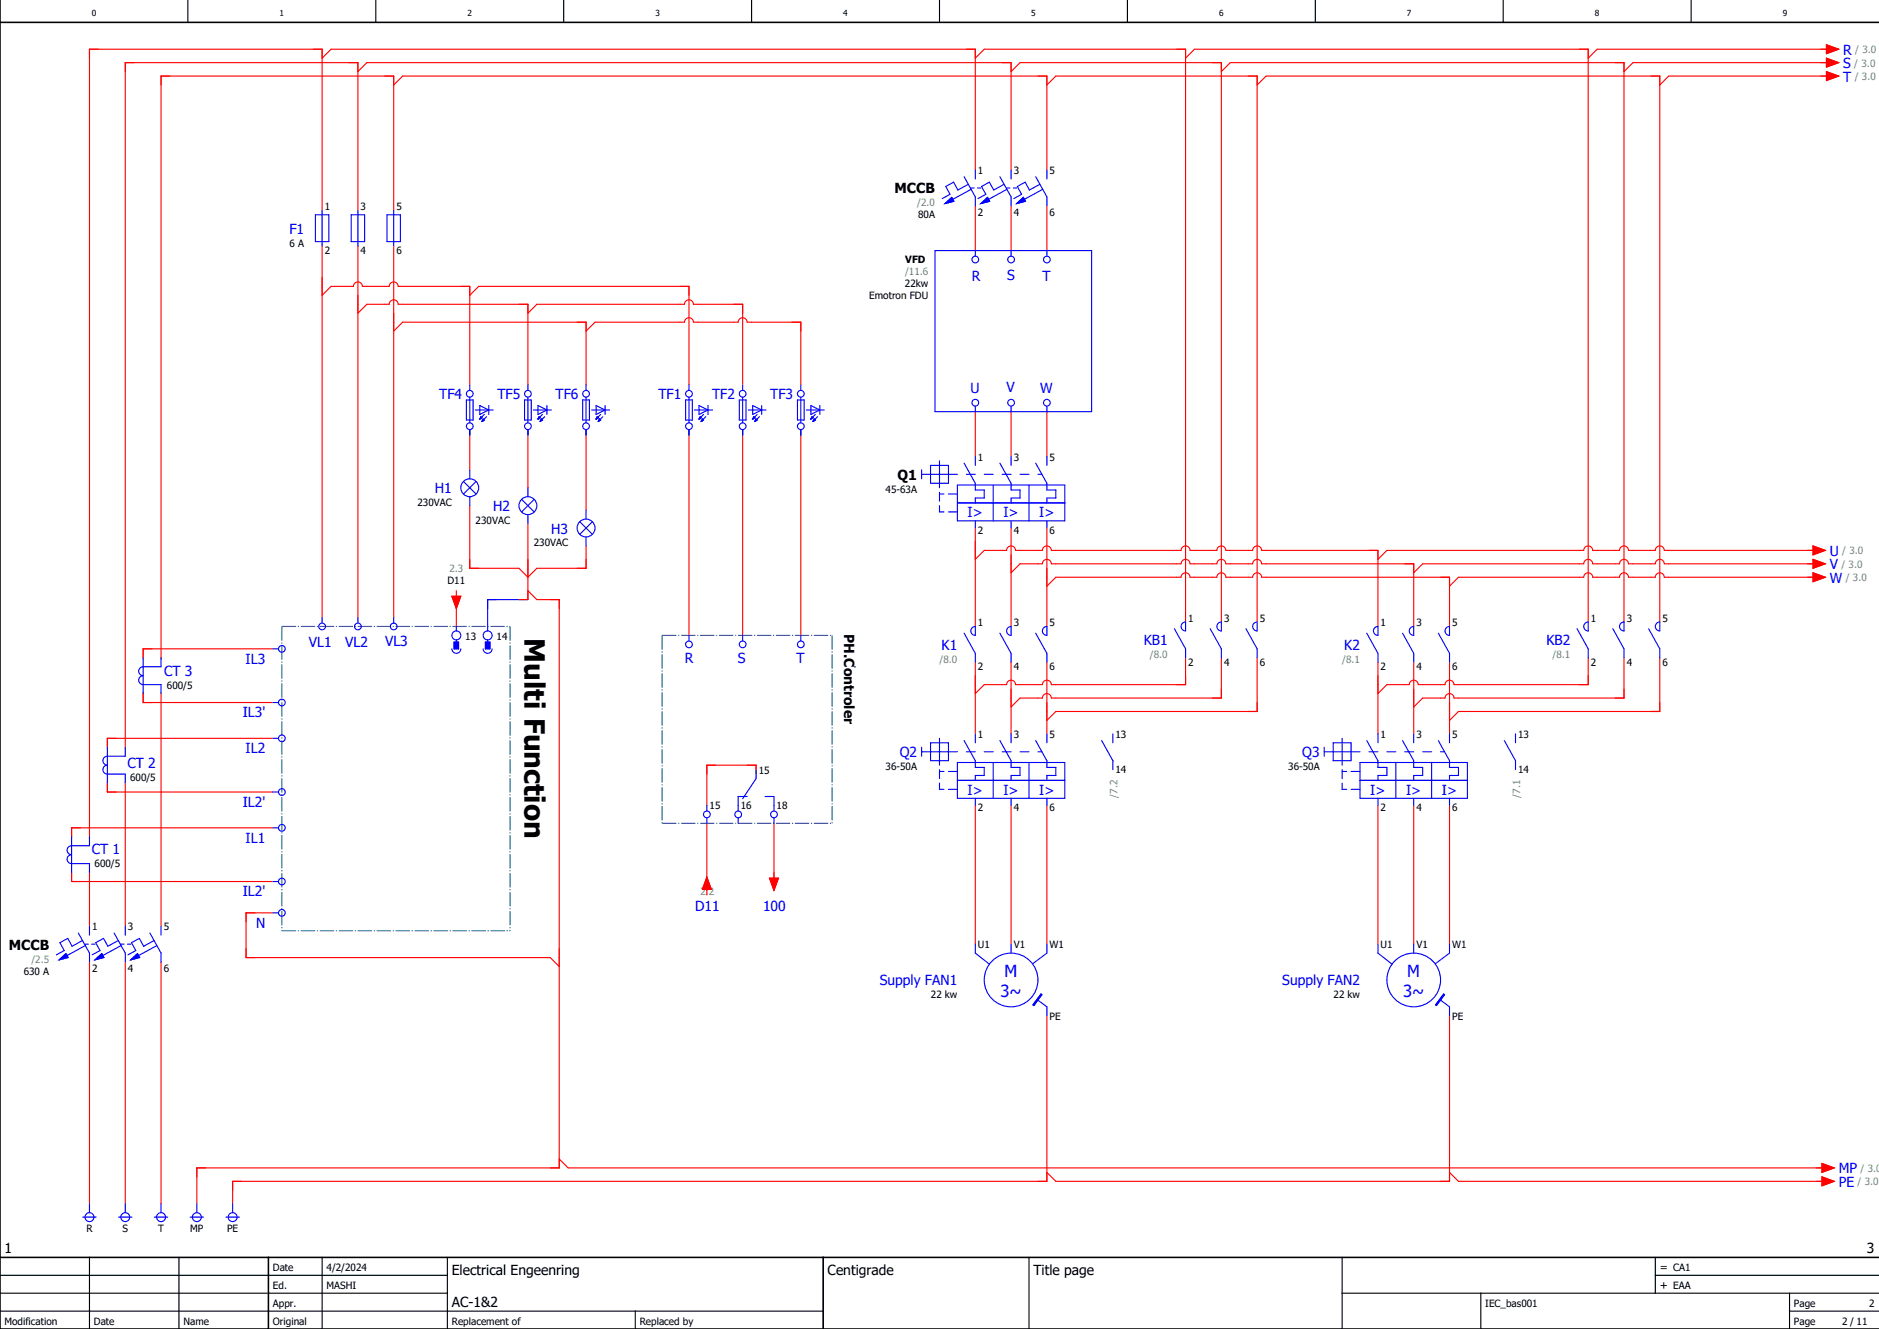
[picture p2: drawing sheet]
<svg xmlns="http://www.w3.org/2000/svg" width="420mm" height="297mm" viewBox="0 0 420 297" stroke-linecap="round" stroke-linejoin="round" font-family="sans-serif">
<g fill="none" stroke="#000" stroke-width=".25">
<path d="M42 0v5M84 0v5M126 0v5M168 0v5M210 0v5M252 0v5M294 0v5M336 0v5M378 0v5M0 293h184M0 289h100M0 285h100"/>
<path d="M20 281v16M40 281v16M72 281v16M100 281v16M142 293v4M230 281v16M300 289h120M300 281v16M331 289v8M370 285h50M370 281v8M400 293h20"/>
<path d="M400 289v8"/>
</g>
<path d="M0 5h420M0 0v297h420M0 281h420M60 281v16M184 281v16" fill="none" stroke="#000" stroke-width=".35"/>
<g fill="none" stroke="#f00" stroke-width=".25">
<path d="M72 13l2-2h144v27M80 16l2-2h144v24M88 19l2-2h144v21M218 13l2-2h45v128M226 16l2-2h45v125M234 19l2-2h45v122M265 13l2-2h88v128M273 16l2-2h88v125M281 19l2-2h88v122M408.2 10l2.8 1-2.8 1zM408.2 13l2.8 1-2.8 1zM408.2 16l2.8 1-2.8 1z"/>
<path d="M409 11h-52l-2 2M409 14h-44l-2 2M409 17h-36l-2 2M72 47v-36h-52v176.3M72 55v83M80 47v-33h-52v153.3M80 55v83M88 47v-30h-52v130.3M88 55v83M218 46v10M226 46v10M234 46v10"/>
<path d="M72 66l2-2h5a1 1 0 0 1 1-1 1 1 0 0 1 1 1h6a1 1 0 0 1 1-1 1 1 0 0 1 1 1h16v22M80 70l2-2h5a1 1 0 0 1 1-1 1 1 0 0 1 1 1h29v18M88 74l2-2h41v14M105 66l2-2h47v22M118 70l2-2h33a1 1 0 0 1 1-1 1 1 0 0 1 1 1h11v18M131 74l2-2h20a1 1 0 0 1 1-1 1 1 0 0 1 1 1h10a1 1 0 0 1 1-1 1 1 0 0 1 1 1h12v14M105 96v9M118 96v13M131 96v18M154 96v46M166 96v46M179 96v46"/>
<path d="M218 92v10M226 92v10M234 92v10M105 113v14h11l2 2 2-2h11v-5M118 117v17h-2M218 118v22M226 118v22M234 118v22M101 133.3h2l-1 2.7zM102 132v1.3M102 135v5M118 132l2 2h5v127h-81v8"/>
<path d="M218 125l2-2h5a1 1 0 0 1 1-1 1 1 0 0 1 1 1h6a1 1 0 0 1 1-1 1 1 0 0 1 1 1h29a1 1 0 0 1 1-1 1 1 0 0 1 1 1h6a1 1 0 0 1 1-1 1 1 0 0 1 1 1h6a1 1 0 0 1 1-1 1 1 0 0 1 1 1h26v17M226 128l2-2h5a1 1 0 0 1 1-1 1 1 0 0 1 1 1h29a1 1 0 0 1 1-1 1 1 0 0 1 1 1h6a1 1 0 0 1 1-1 1 1 0 0 1 1 1h6a1 1 0 0 1 1-1 1 1 0 0 1 1 1h34v14M234 131l2-2h28a1 1 0 0 1 1-1 1 1 0 0 1 1 1h6a1 1 0 0 1 1-1 1 1 0 0 1 1 1h6a1 1 0 0 1 1-1 1 1 0 0 1 1 1h42v11M405.2 122l2.8 1-2.8 1zM405.2 125l2.8 1-2.8 1zM405.2 128l2.8 1-2.8 1zM406 123h-34a1 1 0 0 0-1-1 1 1 0 0 0-1 1h-6a1 1 0 0 0-1-1 1 1 0 0 0-1 1h-6a1 1 0 0 0-1-1 1 1 0 0 0-1 1h-44l-2 2M406 126h-34a1 1 0 0 0-1-1 1 1 0 0 0-1 1h-6a1 1 0 0 0-1-1 1 1 0 0 0-1 1h-6a1 1 0 0 0-1-1 1 1 0 0 0-1 1h-36l-2 2M406 129h-34a1 1 0 0 0-1-1 1 1 0 0 0-1 1h-6a1 1 0 0 0-1-1 1 1 0 0 0-1 1h-6a1 1 0 0 0-1-1 1 1 0 0 0-1 1h-28l-2 2M32 154.8v2.2h29M36 154.8v52.2M61 145h-29v2.3"/>
<path d="M218 148v16M226 148v16M234 148v16M265 147v6h-30a1 1 0 0 0-1-1 1 1 0 0 0-1 1h-6a1 1 0 0 0-1-1 1 1 0 0 0-1 1h-5l-2 2M273 147v9h-38a1 1 0 0 0-1-1 1 1 0 0 0-1 1h-5l-2 2M281 147v12h-45l-2 2M308 148v16M316 148v16M324 148v16M355 147v6h-30a1 1 0 0 0-1-1 1 1 0 0 0-1 1h-6a1 1 0 0 0-1-1 1 1 0 0 0-1 1h-5l-2 2M363 147v9h-38a1 1 0 0 0-1-1 1 1 0 0 0-1 1h-5l-2 2M371 147v12h-45l-2 2"/>
<path d="M24 174.8v2.2h37M28 174.8v32.2M61 165h-37v2.3M169 173v-2h-11v9M218 180v31M226 180v31M234 180v31M308 180v31M316 180v31M324 180v31M16 194.7v2.3h45M20 194.7v12.3"/>
<path d="M61 185h-45v2.3M158 184v16M158 196l1 2.8h-2zM172 196.2h2l-1 2.8zM173 184v13M20 215v54M28 215v54M36 215v54M61 204h-6v10h68l2 2M234 227v37h-182v5M324 227v37h-88l-2-2M125 259l2 2h281"/>
<path d="M324 262l2 2h82M407.3 260l2.7 1-2.7 1zM407.3 263l2.7 1-2.7 1z"/>
</g>
<g fill="none" stroke="#00f" stroke-width=".25">
<path d="M215.5 39.5l2.5 4.5v2M218 38v2M223.5 39.5l2.5 4.5v2M226 38v2M231.5 39.5l2.5 4.5v2M234 38v2M70.5 48h3v6h-3zM72 47v8M78.5 48h3v6h-3zM80 47v8M86.5 48h3v6h-3zM88 47v8"/>
<path d="M209 56h35v36h-35zM211.2 45.5l1.5-1.4 .5 .9zM216.4 41.2l-2.3 1.3-1-1.8-1.7 1 1 1.7-1.8 1M217 42h.7M217.1 42.3l-4.1 2.2M218 56v1.3M218.5 42h.7M219.2 45.5l1.5-1.4 .5 .9zM224.4 41.2l-2.3 1.3-1-1.8-1.7 1 1 1.7-1.8 1M225 42h.7M225.1 42.3l-4.1 2.2M226 56v1.3"/>
<path d="M226.5 42h.7M227.2 45.5l1.5-1.4 .5 .9zM232.4 41.2l-2.3 1.3-1-1.8-1.7 1 1 1.7-1.8 1M233.1 42.3l-4.1 2.2M234 56v1.3M104.3 89.4h1.5v4.5h-1.5zM105 86v1.3M105 88.8v5.7M105 96v1.3M106.2 91.6h4.1M107.3 93.6h.1M107.3 90.6l1.9 1-1.9 1z"/>
<path d="M107.5 93.1l.2 .3-.4 .2zM107.7 94.1h.1M108 93.6l.2 .3-.5 .2zM108.2 92.6l-.9 1M108.8 93.1l-1.1 1M109.2 90.6v2M117.2 89.4h1.5v4.5h-1.5zM118 86v1.3M118 88.8v5.7M118 96v1.3M119.2 91.6h4M120.2 93.6h.1"/>
<path d="M120.2 90.6l2 1-2 1zM120.5 93.1l.2 .3-.5 .2zM120.7 94.1h.1M121 93.6l.3 .3-.6 .2zM121.3 92.6l-1.1 1M121.7 93.1l-1 1M122.2 90.6v2M130.3 89.4h1.5v4.5h-1.5zM131 86v1.3M131 88.8v5.7M131 96v1.3M132.3 91.6h3.9"/>
<path d="M133.3 93.6h.1M133.3 90.6l2 1-2 1zM133.5 93.1l.3 .3-.5 .2zM133.8 94.1h.1M134 93.6l.2 .3-.4 .2zM134.2 92.6l-.9 1M134.8 93.1l-1 1M135.3 90.6v2M153.2 89.4h1.5v4.5h-1.5zM154 86v1.3M154 88.8v5.7M154 96v1.3"/>
<path d="M155.3 91.6h3.9M156.2 93.6h.1M156.2 90.6l2.1 1-2.1 1zM156.5 93.1l.3 .3-.6 .2zM156.8 94.1h.1M157 93.6l.2 .3-.4 .2zM157.2 92.6l-1 1M157.7 93.1l-.9 1M158.3 90.6v2M165.2 89.4h1.5v4.5h-1.5zM166 86v1.3M166 88.8v5.7"/>
<path d="M166 96v1.3M167.3 91.6h3.9M168.2 93.6h.1M168.2 90.6l2 1-2 1zM168.5 93.1l.2 .3-.5 .2zM168.7 94.1h.1M169 93.6l.3 .3-.6 .2zM169.3 92.6l-1.1 1M169.7 93.1l-1 1M170.2 90.6v2M178.3 89.4h1.5v4.5h-1.5zM179 86v1.3"/>
<path d="M179 88.8v5.7M179 96v1.3M180.3 91.6h4M181.3 93.6h.1M181.3 90.6l2 1-2 1zM181.5 93.1l.3 .3-.5 .2zM181.8 94.1h.1M182 93.6l.2 .3-.4 .2zM182.2 92.6l-.9 1M182.7 93.1l-.9 1M183.3 90.6v2M218 90.7v1.3"/>
<path d="M226 90.7v1.3M234 90.7v1.3M103.6 107.6l2.8 2.8M105 105v2M105 111v2M106.4 107.6l-2.8 2.8M116.6 111.6l2.8 2.8M118 109v2M118 115v2M119.4 111.6l-2.8 2.8M129.6 116.6l2.8 2.8M131 114v2"/>
<path d="M132.4 116.6l-2.8 2.8M206 106h8M206 105v2M208 104h4v4h-4zM210 110.4h1M210 113v1.4h1M210 103v6M210 110v2M212 110.4h2M212 114.4h2M214 108.4h24v8h-24zM214 112.4h24"/>
<path d="M215.5 103.5l2.5 4.5v1.5h2v1.8h-2v1.1M216 106h2M218 102v2M218 116.4v1.6M220 106h2M222 108.4v8M223.5 103.5l2.5 4.5v1.5h2v1.8h-2v1.1M224 106h2M226 102v2M226 116.4v1.6M228 106h2M230 108.4v8"/>
<path d="M231.5 103.5l2.5 4.5v1.5h2v1.8h-2v1.1M232 106h.9M234 102v2M234 116.4v1.6M72 138v1.3M80 138v1.3M88 138v1.3M118 134h-9v7M131 120v2M264.3 139.3l.7-.3v2a1 1 0 0 1-.9-.6 1 1 0 0 1 .2-1.1zM272.3 139.3l.7-.3v2a1 1 0 0 1-.9-.6 1 1 0 0 1 .2-1.1zM280.3 139.3l.7-.3v2a1 1 0 0 1-.9-.6 1 1 0 0 1 .2-1.1z"/>
<path d="M354.3 139.3l.7-.3v2a1 1 0 0 1-.9-.6 1 1 0 0 1 .2-1.1zM362.3 139.3l.7-.3v2a1 1 0 0 1-.9-.6 1 1 0 0 1 .2-1.1zM370.3 139.3l.7-.3v2a1 1 0 0 1-.9-.6 1 1 0 0 1 .2-1.1zM32 147v8M36 147v2h-4a1 1 0 0 0-1 1 1 1 0 0 0 1 1 1 1 0 0 0-1 1 1 1 0 0 0 1 1h4v2M61 145h1.3M61 157h1.3M101 145a1 1 0 0 0 1 1 1 1 0 0 0 1-1M101.5 143.5h1v1.5h-1zM102 140v1M102 143v.5M108 145a1 1 0 0 0 1 1 1 1 0 0 0 1-1"/>
<path d="M108.5 143.5h1v1.5h-1zM109 143v.5M154 142v1.3M166 142v1.3M179 142v1.3M215.5 141.5l2.5 4.5v2M217.3 140.3l.7-.3v2a1 1 0 0 1-.9-.6 1 1 0 0 1 .2-1.1zM223.5 141.5l2.5 4.5v2M225.3 140.3l.7-.3v2a1 1 0 0 1-.9-.6 1 1 0 0 1 .2-1.1zM231.5 141.5l2.5 4.5M233.3 140.3l.7-.3v2a1 1 0 0 1-.9-.6 1 1 0 0 1 .2-1.1zM234 146v2"/>
<path d="M262.5 140.5l2.5 4.5v2M270.5 140.5l2.5 4.5v2M278.5 140.5l2.5 4.5v2M305.5 141.5l2.5 4.5v2M307.3 140.3l.7-.3v2a1 1 0 0 1-.9-.6 1 1 0 0 1 .2-1.1zM313.5 141.5l2.5 4.5v2M315.3 140.3l.7-.3v2a1 1 0 0 1-.9-.6 1 1 0 0 1 .2-1.1zM321.5 141.5l2.5 4.5v2M323.3 140.3l.7-.3v2a1 1 0 0 1-.9-.6 1 1 0 0 1 .2-1.1zM352.5 140.5l2.5 4.5v2M360.5 140.5l2.5 4.5v2M368.5 140.5l2.5 4.5v2"/>
<path d="M24 167v8M28 167v2h-4a1 1 0 0 0-1 1 1 1 0 0 0 1 1 1 1 0 0 0-1 1 1 1 0 0 0 1 1h4v2M61 165h1.3M61 177h1.3M158 180v1.3M167 178h-2v3.3M169 172v2l-3 4.5M171 178h2v3.3M206 167v2M206 168h8M208 166h4v4h-4zM210 165v6"/>
<path d="M210 172v2M210 175v1.4h1M210 172.4h1M212 172.4h2M212 176.4h2M214 170.4h24v8h-24zM214 174.4h24M215.5 165.5l2.5 4.5v1.5h2v1.8h-2v1.1M216 168h2M218 164v2M218 178.4v1.6M220 168h2"/>
<path d="M222 170.4v8M223.5 165.5l2.5 4.5v1.5h2v1.8h-2v1.1M224 168h2M226 164v2M226 178.4v1.6M228 168h2M230 170.4v8M231.5 165.5l2.5 4.5v1.5h2v1.8h-2v1.1M232 168h.9M234 164v2M234 178.4v1.6M246.2 165.5l2.5 4.5v2"/>
<path d="M248.7 164v2M296 168h8M296 167v2M298 166h4v4h-4zM300 172.4h1M300 175v1.4h1M300 165v6M300 172v2M302 172.4h2M302 176.4h2M304 170.4h24v8h-24zM304 174.4h24"/>
<path d="M305.5 165.5l2.5 4.5v1.5h2v1.8h-2v1.1M306 168h2M308 164v2M308 178.4v1.6M310 168h2M312 170.4v8M313.5 165.5l2.5 4.5v1.5h2v1.8h-2v1.1M314 168h2M316 164v2M316 178.4v1.6M318 168h2M320 170.4v8"/>
<path d="M321.5 165.5l2.5 4.5v1.5h2v1.8h-2v1.1M322 168h.9M324 164v2M324 178.4v1.6M336.3 165.5l2.4 4.5v2M338.7 164v2M16 187v8M20 187v2h-4a1 1 0 0 0-1 1 1 1 0 0 0 1 1 1 1 0 0 0-1 1 1 1 0 0 0 1 1h4v2M61 185h1.3M61 197h1.3M158 182.8v1.2M165 182.8v1.2"/>
<path d="M173 182.8v1.2M13.2 214.5l1.5-1.4 .5 .9zM17.5 208.5l2.5 4.5v2M18.4 210.2l-2.3 1.3-1-1.8-1.7 1 1 1.7-1.8 1M19 211h.8M19.1 211.3l-4.1 2.2M20 207v2M20.5 211h.7M21.2 214.5l1.5-1.4 .5 .9zM25.5 208.5l2.5 4.5v2M26.4 210.2l-2.3 1.3-1-1.8-1.7 1 1 1.7-1.8 1M27 211h.7"/>
<path d="M27.1 211.3l-4.1 2.2M28 207v2M28.5 211h.8M29.2 214.5l1.5-1.4 .5 .9zM33.5 208.5l2.5 4.5v2M34.4 210.2l-2.3 1.3-1-1.8-1.7 1 1 1.7-1.8 1M35.1 211.3l-4.1 2.2M36 207v2M61 204h1.3M218 211v2l3.2 2.5M226 211v2M234 211v2l-3.2 2.4"/>
<path d="M308 211v2l3.2 2.5M316 211v2M324 211v2l-3.2 2.4M231.8 223.4l2.2 1.6v2M232.7 222.1l.2 .2-1.8 2.4-.2-.1zM321.8 223.4l2.2 1.6v2M322.7 222.1l.2 .2-1.8 2.4-.2-.1zM18.5 272h3M20 269v2M26.5 272h3M28 269v2M34.5 272h3"/>
<path d="M36 269v2M42.5 272h3M44 269v2M50.5 272h3M52 269v2"/>
<circle cx="218" cy="58" r=".75"/>
<circle cx="226" cy="58" r=".75"/>
<circle cx="234" cy="58" r=".75"/>
<circle cx="105" cy="95.2" r=".75"/>
<circle cx="105" cy="88" r=".75"/>
<circle cx="118" cy="95.2" r=".75"/>
<circle cx="118" cy="88" r=".75"/>
<circle cx="131" cy="95.2" r=".75"/>
<circle cx="131" cy="88" r=".75"/>
<circle cx="154" cy="95.2" r=".75"/>
<circle cx="154" cy="88" r=".75"/>
<circle cx="166" cy="95.2" r=".75"/>
<circle cx="166" cy="88" r=".75"/>
<circle cx="179" cy="95.2" r=".75"/>
<circle cx="179" cy="88" r=".75"/>
<circle cx="218" cy="90" r=".75"/>
<circle cx="226" cy="90" r=".75"/>
<circle cx="234" cy="90" r=".75"/>
<circle cx="105" cy="109" r="2"/>
<circle cx="118" cy="113" r="2"/>
<circle cx="131" cy="118" r="2"/>
<circle cx="63" cy="157" r=".75"/>
<circle cx="63" cy="145" r=".75"/>
<circle cx="72" cy="140" r=".75"/>
<circle cx="80" cy="140" r=".75"/>
<circle cx="88" cy="140" r=".75"/>
<circle cx="102" cy="142" r="1"/>
<circle cx="109" cy="142" r="1"/>
<circle cx="154" cy="144" r=".75"/>
<circle cx="166" cy="144" r=".75"/>
<circle cx="179" cy="144" r=".75"/>
<circle cx="63" cy="165" r=".75"/>
<circle cx="63" cy="177" r=".75"/>
<circle cx="63" cy="197" r=".75"/>
<circle cx="63" cy="185" r=".75"/>
<circle cx="158" cy="182" r=".75"/>
<circle cx="165" cy="182" r=".75"/>
<circle cx="173" cy="182" r=".75"/>
<circle cx="63" cy="204" r=".75"/>
<circle cx="226" cy="219" r="6"/>
<circle cx="316" cy="219" r="6"/>
<circle cx="20" cy="272" r="1"/>
<circle cx="28" cy="272" r="1"/>
<circle cx="36" cy="272" r="1"/>
<circle cx="44" cy="272" r="1"/>
<circle cx="52" cy="272" r="1"/>
</g>
<g fill="#00f" stroke="#00f" stroke-width=".22">
<path d="M21.2 214.5l1.5-1.4 .5 .9z"/>
<path d="M29.2 214.5l1.5-1.4 .5 .9z"/>
<path d="M13.2 214.5l1.5-1.4 .5 .9z"/>
<path d="M101.5 143.5h1v1.5h-1z"/>
<path d="M108.5 143.5h1v1.5h-1z"/>
<path d="M156.5 93.1l.3 .3-.6 .2z"/>
<path d="M157 93.6l.2 .3-.4 .2z"/>
<path d="M168.5 93.1l.2 .3-.5 .2z"/>
<path d="M169 93.6l.3 .3-.6 .2z"/>
<path d="M181.5 93.1l.3 .3-.5 .2z"/>
<path d="M182 93.6l.2 .3-.4 .2z"/>
<path d="M107.5 93.1l.2 .3-.4 .2z"/>
<path d="M108 93.6l.2 .3-.5 .2z"/>
<path d="M120.5 93.1l.2 .3-.5 .2z"/>
<path d="M121 93.6l.3 .3-.6 .2z"/>
<path d="M133.5 93.1l.3 .3-.5 .2z"/>
<path d="M134 93.6l.2 .3-.4 .2z"/>
<path d="M219.2 45.5l1.5-1.4 .5 .9z"/>
<path d="M227.2 45.5l1.5-1.4 .5 .9z"/>
<path d="M211.2 45.5l1.5-1.4 .5 .9z"/>
<path d="M232.7 222.1l.2 .2-1.8 2.4-.2-.1z"/>
<path d="M322.7 222.1l.2 .2-1.8 2.4-.2-.1z"/>
</g>
<path d="M63 140h51M63 140v68M114 140v68M148 142h38M148 142v42M186 142v42M148 184h38M63 208h51" fill="none" stroke="#007f7f" stroke-width=".25" stroke-dasharray="3.2 .4 .3 .4" stroke-linecap="butt"/>
<g fill="#f00" stroke="#f00" stroke-width=".22">
<path d="M407.3 260l2.7 1-2.7 1z"/>
<path d="M407.3 263l2.7 1-2.7 1z"/>
<path d="M408.2 10l2.8 1-2.8 1z"/>
<path d="M408.2 13l2.8 1-2.8 1z"/>
<path d="M408.2 16l2.8 1-2.8 1z"/>
<path d="M158 196l1 2.8h-2z"/>
<path d="M172 196.2h2l-1 2.8z"/>
<path d="M101 133.3h2l-1 2.7z"/>
<path d="M405.2 122l2.8 1-2.8 1z"/>
<path d="M405.2 125l2.8 1-2.8 1z"/>
<path d="M405.2 128l2.8 1-2.8 1z"/>
</g>
<text font-size="6.2" x="117.2" y="142.7" transform="rotate(90 117.2 142.7)">Multi Function</text>
<g font-size="3.7" fill="#00f">
<text x="224.6" y="218.2">M</text>
<text x="314.6" y="218.2">M</text>
<text x="223.6" y="222.7">3~</text>
<text x="313.6" y="222.7">3~</text>
</g>
<g font-size="3.1" fill="#00f">
<text x="412" y="12.2">R</text>
<text x="412" y="15.2">S</text>
<text x="412" y="18.2">T</text>
<text x="64.7" y="52.2">F1</text>
<text x="217.2" y="62.9">R</text>
<text x="225.1" y="62.6">S</text>
<text x="233" y="62.7">T</text>
<text x="98.2" y="89.2">TF4</text>
<text x="111.2" y="89.2">TF5</text>
<text x="124.2" y="89.2">TF6</text>
<text x="147.2" y="89.2">TF1</text>
<text x="159.2" y="89.2">TF2</text>
<text x="172.2" y="89.2">TF3</text>
<text x="217" y="87.8">U</text>
<text x="225" y="87.7">V</text>
<text x="232.5" y="87.8">W</text>
<text x="97.2" y="110.2">H1</text>
<text x="110.2" y="114.2">H2</text>
<text x="123.2" y="119.2">H3</text>
<text x="216.3" y="115.6">I&gt;</text>
<text x="224.3" y="115.6">I&gt;</text>
<text x="232.3" y="115.6">I&gt;</text>
<text x="409" y="124.2">U</text>
<text x="409" y="127.2">V</text>
<text x="409" y="130.2">W</text>
<text x="54.9" y="148.3">IL3</text>
<text x="69.1" y="144.6">VL1</text>
<text x="77.2" y="144.6">VL2</text>
<text x="86.1" y="144.5">VL3</text>
<text x="153.1" y="148.1">R</text>
<text x="165" y="148.2">S</text>
<text x="178" y="148.2">T</text>
<text x="210.5" y="145.2">K1</text>
<text x="255.6" y="144.2">KB1</text>
<text x="300.5" y="145.2">K2</text>
<text x="345.7" y="144.2">KB2</text>
<text x="36.7" y="151.2">CT 3</text>
<text x="54.2" y="160.3">IL3'</text>
<text x="28.5" y="171.6">CT 2</text>
<text x="54.9" y="168.3">IL2</text>
<text x="201.1" y="169.2">Q2</text>
<text x="291.1" y="169.2">Q3</text>
<text x="216.3" y="177.6">I&gt;</text>
<text x="224.3" y="177.6">I&gt;</text>
<text x="232.3" y="177.6">I&gt;</text>
<text x="306.3" y="177.6">I&gt;</text>
<text x="314.3" y="177.6">I&gt;</text>
<text x="322.3" y="177.6">I&gt;</text>
<text x="54.2" y="180.3">IL2'</text>
<text x="20.5" y="190.8">CT 1</text>
<text x="54.9" y="188.3">IL1</text>
<text x="54.2" y="200.3">IL2'</text>
<text x="155.4" y="203.5">D11</text>
<text x="170.6" y="203.5">100</text>
<text x="57.2" y="207.3">N</text>
<text x="196.6" y="220.2">Supply FAN1</text>
<text x="286.6" y="220.2">Supply FAN2</text>
<text x="411" y="262.2">MP</text>
<text x="411" y="265.2">PE</text>
</g>
<g font-size="3.1">
<text x="200" y="43.2">MCCB</text>
<text x="200.6" y="107.2">Q1</text>
<text x="188.7" y="141.7" transform="rotate(90 188.7 141.7)">PH.Controler</text>
<text x="2" y="212.2">MCCB</text>
<text x="1" y="280">1</text>
<text x="417.3" y="280">3</text>
<text x="101" y="285">Electrical Engeenring</text>
<text x="185" y="285">Centigrade</text>
<text x="231" y="285">Title page</text>
<text x="101" y="292">AC-1&amp;2</text>
</g>
<g font-size="2.5">
<text x="371" y="284">= CA1</text>
<text x="371" y="288">+ EAA</text>
</g>
<g font-size="2.2" fill="#7ca552">
<text x="414.7" y="11.9">/ 3.0</text>
<text x="414.5" y="14.9">/ 3.0</text>
<text x="414.6" y="17.9">/ 3.0</text>
<text x="205" y="46.1">/2.0</text>
<text x="202.3" y="61.4">/11.6</text>
<text x="411.8" y="123.9">/ 3.0</text>
<text x="100.4" y="127.8">2.3</text>
<text x="411.6" y="126.9">/ 3.0</text>
<text x="412.5" y="129.9">/ 3.0</text>
<text x="210" y="148.1">/8.0</text>
<text x="257" y="147.1">/8.0</text>
<text x="300" y="148.1">/8.1</text>
<text x="347" y="147.1">/8.1</text>
<text x="249.8" y="178.3" transform="rotate(-90 249.8 178.3)">/7.2</text>
<text x="339.8" y="178.3" transform="rotate(-90 339.8 178.3)">/7.1</text>
<text x="156.5" y="199.9">2.2</text>
<text x="7" y="215.1">/2.5</text>
<text x="415.9" y="261.9">/ 3.0</text>
<text x="415.2" y="264.9">/ 3.0</text>
</g>
<g font-size="2.2">
<text x="218.6" y="38.9">1</text>
<text x="226.6" y="38.9">3</text>
<text x="234.6" y="38.9">5</text>
<text x="72.6" y="46.9">1</text>
<text x="80.6" y="46.9">3</text>
<text x="88.6" y="46.9">5</text>
<text x="205.2" y="48.8">80A</text>
<text x="218.6" y="48.2">2</text>
<text x="226.6" y="48.2">4</text>
<text x="234.6" y="48.2">6</text>
<text x="64.7" y="55.1">6 A</text>
<text x="72.6" y="56.8">2</text>
<text x="80.6" y="56.8">4</text>
<text x="88.6" y="56.8">6</text>
<text x="202.3" y="58.7">VFD</text>
<text x="202.3" y="64.1">22kw</text>
<text x="194.3" y="66.8">Emotron FDU</text>
<text x="218.6" y="102.9">1</text>
<text x="226.6" y="102.9">3</text>
<text x="234.6" y="102.9">5</text>
<text x="93.3" y="113.1">230VAC</text>
<text x="198" y="110.1">45-63A</text>
<text x="106.3" y="117.1">230VAC</text>
<text x="218.6" y="119.2">2</text>
<text x="226.6" y="119.2">4</text>
<text x="234.6" y="119.2">6</text>
<text x="119.3" y="122.1">230VAC</text>
<text x="100" y="130.5">D11</text>
<text x="104" y="143">13</text>
<text x="111" y="143">14</text>
<text x="218.6" y="139.9">1</text>
<text x="226.6" y="139.9">3</text>
<text x="234.6" y="139.9">5</text>
<text x="265.6" y="138.9">1</text>
<text x="273.6" y="138.9">3</text>
<text x="281.6" y="138.9">5</text>
<text x="308.6" y="139.9">1</text>
<text x="316.6" y="139.9">3</text>
<text x="324.6" y="139.9">5</text>
<text x="355.6" y="138.9">1</text>
<text x="363.6" y="138.9">3</text>
<text x="371.6" y="138.9">5</text>
<text x="218.6" y="149.8">2</text>
<text x="226.6" y="149.8">4</text>
<text x="234.6" y="149.8">6</text>
<text x="265.6" y="148.8">2</text>
<text x="273.6" y="148.8">4</text>
<text x="281.6" y="148.8">6</text>
<text x="308.6" y="149.8">2</text>
<text x="316.6" y="149.8">4</text>
<text x="324.6" y="149.8">6</text>
<text x="355.6" y="148.8">2</text>
<text x="363.6" y="148.8">4</text>
<text x="371.6" y="148.8">6</text>
<text x="37.3" y="154">600/5</text>
<text x="218.6" y="164.9">1</text>
<text x="226.6" y="164.9">3</text>
<text x="234.6" y="164.9">5</text>
<text x="249.3" y="164.9">13</text>
<text x="308.6" y="164.9">1</text>
<text x="316.6" y="164.9">3</text>
<text x="324.6" y="164.9">5</text>
<text x="339.3" y="164.9">13</text>
<text x="169.6" y="172.9">15</text>
<text x="198" y="172.1">36-50A</text>
<text x="249.3" y="172.8">14</text>
<text x="288" y="172.1">36-50A</text>
<text x="339.3" y="172.8">14</text>
<text x="29.1" y="174.5">600/5</text>
<text x="158.6" y="180.8">15</text>
<text x="165.6" y="180.8">16</text>
<text x="173.6" y="180.8">18</text>
<text x="218.6" y="181.2">2</text>
<text x="226.6" y="181.2">4</text>
<text x="234.6" y="181.2">6</text>
<text x="308.6" y="181.2">2</text>
<text x="316.6" y="181.2">4</text>
<text x="324.6" y="181.2">6</text>
<text x="21.1" y="193.7">600/5</text>
<text x="20.6" y="207.9">1</text>
<text x="28.6" y="207.9">3</text>
<text x="36.6" y="207.9">5</text>
<text x="218.6" y="211.9">U1</text>
<text x="226.6" y="211.9">V1</text>
<text x="234.6" y="211.9">W1</text>
<text x="308.6" y="211.9">U1</text>
<text x="316.6" y="211.9">V1</text>
<text x="324.6" y="211.9">W1</text>
<text x="5.3" y="217.8">630 A</text>
<text x="20.6" y="217.2">2</text>
<text x="28.6" y="217.2">4</text>
<text x="36.6" y="217.2">6</text>
<text x="208.1" y="223.1">22 kw</text>
<text x="234.6" y="227.8">PE</text>
<text x="298.1" y="223.1">22 kw</text>
<text x="324.6" y="227.8">PE</text>
<text x="19.3" y="275.2">R</text>
<text x="27.4" y="275.2">S</text>
<text x="35.3" y="275.2">T</text>
<text x="42.5" y="275.2">MP</text>
<text x="50.8" y="275.2">PE</text>
<text x="61" y="284">Date</text>
<text x="73" y="284">4/2/2024</text>
<text x="61" y="288">Ed.</text>
<text x="61" y="292">Appr.</text>
<text x="73" y="288">MASHI</text>
<text x="332" y="292">IEC_bas001</text>
<text x="401" y="292">Page</text>
<text x="417.8" y="292">2</text>
<text x="1" y="296">Modification</text>
<text x="21" y="296">Date</text>
<text x="41" y="296">Name</text>
<text x="61" y="296">Original</text>
<text x="101" y="296">Replacement of</text>
<text x="143" y="296">Replaced by</text>
<text x="401" y="296">Page</text>
<text x="411.8" y="296">2 / 11</text>
</g>
<g font-size="1.9">
<text x="20.5" y="3.6">0</text>
<text x="62.5" y="3.6">1</text>
<text x="104.5" y="3.6">2</text>
<text x="146.5" y="3.6">3</text>
<text x="188.5" y="3.6">4</text>
<text x="230.5" y="3.6">5</text>
<text x="272.5" y="3.6">6</text>
<text x="314.5" y="3.6">7</text>
<text x="356.5" y="3.6">8</text>
<text x="398.5" y="3.6">9</text>
</g>
</svg>
